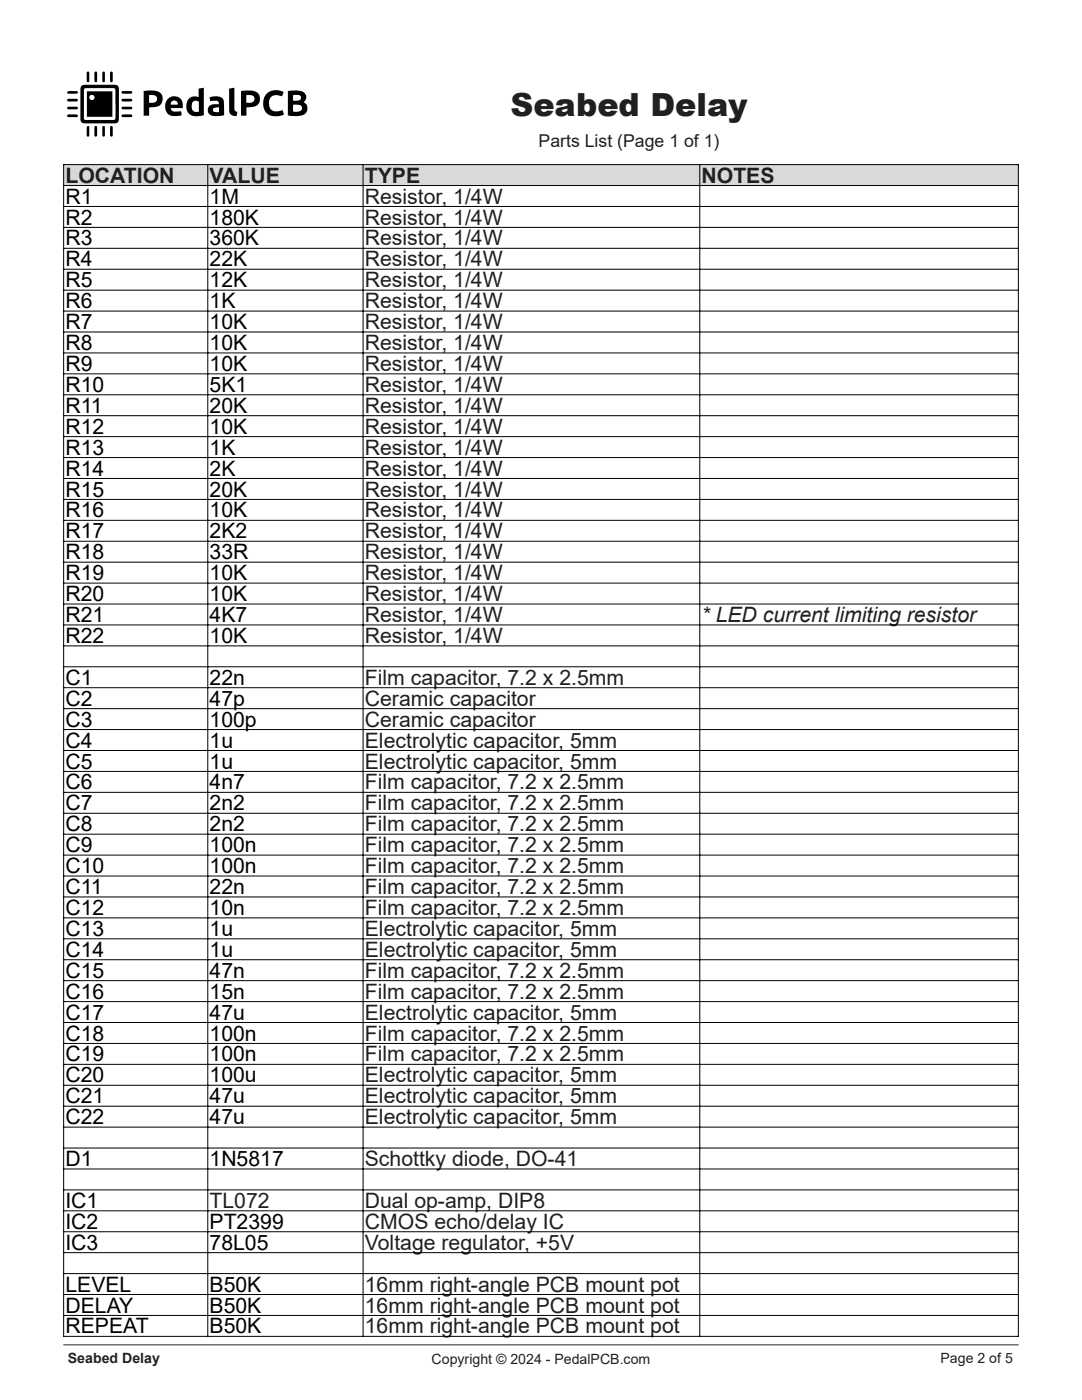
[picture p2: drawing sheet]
<svg xmlns="http://www.w3.org/2000/svg" width="216mm" height="279mm" viewBox="0 0 216 279" stroke-linecap="round" stroke-linejoin="round" font-family="sans-serif">
<path d="M12.7 268.4h190.5" fill="none" stroke="#231f20" stroke-width=".2"/>
<path d="M12.7 12.7v16.4h49.3v-16.4zM16.3 17.1a3.5 3.5 0 0 0-.3 2.2v3a3.4 3.4 0 0 0 .3 2.1 3.5 3.5 0 0 0 2.1 .2h3a3.5 3.5 0 0 0 2.1-.2l.2-.7v-5.4a.99 .99 0 0 0-.9-1.4h-4.4a3.5 3.5 0 0 0-2.1 .2zM57.4 18.2v4.8l1.6 .2a1.84 1.84 0 0 0 2.3-1.7 1.09 1.09 0 0 0-.7-1.1 1.31 1.31 0 0 0 .4-1.5 1.31 1.31 0 0 0-1.4-.8zM39.6 17.7v1.7a1.77 1.77 0 0 0-1.9 .3 1.77 1.77 0 0 0-.5 1.8 1.92 1.92 0 0 0 2.5 1.7l1-.2v-5.5zM28.7 18.2v4.9h1.1v-1.6l.2-.1a1.92 1.92 0 0 0 2.5-1.9 1.67 1.67 0 0 0-1.9-1.4zM48.1 18.2v4.9h1.1v-1.6a4.5 4.5 0 0 0 2.2-.6 1.7 1.7 0 0 0 .3-2 1.7 1.7 0 0 0-1.8-.8zM53.1 18.8a2.66 2.66 0 0 0-.3 3.2 2.66 2.66 0 0 0 3 1.2l.9-.4-.3-.8a1.79 1.79 0 0 1-2.6-.6l-.1-.3a1.58 1.58 0 0 1 .5-1.8 1.58 1.58 0 0 1 1.8-.1h.3l.3-.8a2.76 2.76 0 0 0-3.5 .4zM33.6 19.7a2.03 2.03 0 0 0-.4 2.5 2.03 2.03 0 0 0 2.4 .9l.6-.1-.1-.8-.9 .1a.86 .86 0 0 1-1.1-.7h2.4a1.78 1.78 0 0 0-.7-2.1 1.78 1.78 0 0 0-2.2 .2zM41.8 19.4l.2 .8 .8-.1a.64 .64 0 0 1 .9 .7 1.94 1.94 0 0 0-2.2 .8 1.21 1.21 0 0 0 1.4 1.6l1.8-.2v-2.2a1.44 1.44 0 0 0-2-1.6zM45.7 17.7v3.8a1.19 1.19 0 0 0 .3 1.3 1.19 1.19 0 0 0 1.2 .3l.2-.8a.59 .59 0 0 1-.6-.7v-4.1zM13.4 19.8v.3l.3 .2h1.5l.3-.3-.3-.3zM24.3 19.8v.3l.3 .2h1.5l.3-.3-.3-.3zM13.4 23v.3l.3 .1h1.5l.3-.3-.3-.3zM24.3 22.9v.4l.3 .1h1.5l.3-.3-.3-.3zM18.9 25.2l-.1 1.8 .3 .3 .2-.1 .1-.2v-1.5l-.1-.3zM18.9 14.3l-.1 1.8 .3 .3 .3-.3v-1.5l-.1-.3zM24.3 18.3v.3l.2 .1h1.6l.3-.3-.3-.2zM24.3 21.4v.3l.2 .1h1.6l.3-.3-.3-.2zM22.1 14.3l-.1 1.8 .2 .3 .3-.3v-1.5l-.1-.3zM22.1 25.2l-.1 1.8 .2 .3 .3-.3v-1.6l-.1-.2zM13.4 21.4v.3l.3 .1h1.5l.3-.2-.3-.3zM13.5 18.3l-.1 .3 .3 .1h1.5l.3-.3-.3-.2zM20.5 14.3l-.1 1.8 .3 .3 .2-.3v-1.5l-.1-.3zM17.4 25.2l-.1 1.8 .3 .3 .2-.3v-1.6l-.1-.2zM17.4 14.3l-.1 1.8 .3 .3 .2-.3v-1.5l-.1-.3zM20.5 25.2l-.1 1.8 .3 .3 .2-.3v-1.6l-.1-.2z" fill-rule="evenodd" fill="#fff"/>
<g fill="#000">
<path d="M13.5 18.3l1.7-.1 .3 .2-.3 .3h-1.5l-.3-.1z" fill-rule="evenodd"/>
<path d="M17.4 14.3h.3l.1 .3v1.5l-.2 .3-.3-.3z" fill-rule="evenodd"/>
<path d="M18.9 14.3h.4l.1 .3v1.5l-.3 .3-.3-.3z" fill-rule="evenodd"/>
<path d="M20.5 14.3h.3l.1 .3v1.5l-.2 .3-.3-.3z" fill-rule="evenodd"/>
<path d="M22.1 14.3h.3l.1 .3v1.5l-.3 .3-.2-.3z" fill-rule="evenodd"/>
<path d="M24.3 19.8l1.8-.1 .3 .3-.3 .3h-1.5l-.3-.2z" fill-rule="evenodd"/>
<path d="M24.3 18.3l1.8-.1 .3 .2-.3 .3h-1.6l-.2-.1z" fill-rule="evenodd"/>
<path d="M28.7 18.2l.2-.1a5.1 5.1 0 0 1 3 .4 1.71 1.71 0 0 1 .4 2 1.71 1.71 0 0 1-2 .9l-.5 .1v1.6h-1.1zM29.8 19v1.5a1.44 1.44 0 0 0 1.5-.5 .77 .77 0 0 0-.2-.8 .77 .77 0 0 0-.8-.2z" fill-rule="evenodd"/>
<path d="M39.6 17.7l1.1-.2v5.5a2.72 2.72 0 0 1-3.3-.7 2.21 2.21 0 0 1 1-3l1.2 .1zM38.5 20.3a1.19 1.19 0 0 0 .6 2h.5v-2a.78 .78 0 0 0-1.1 0z" fill-rule="evenodd"/>
<path d="M45.7 17.7l1.1-.2v4.1a.59 .59 0 0 0 .6 .7l-.2 .8a1.19 1.19 0 0 1-1.2-.3 1.19 1.19 0 0 1-.3-1.3z" fill-rule="evenodd"/>
<path d="M48.1 18.2l.2-.1a4.9 4.9 0 0 1 3.2 .5 1.7 1.7 0 0 1 .2 2 1.7 1.7 0 0 1-1.8 .8l-.7 .1v1.6h-1.1zM49.2 19v1.5a1.06 1.06 0 0 0 1.5-1 1.38 1.38 0 0 0-1.5-.5z" fill-rule="evenodd"/>
<path d="M57.4 18.2l1.7-.2a1.65 1.65 0 0 1 2 1.4l-.1 .4-.4 .6a1.41 1.41 0 0 1 .7 1.6 1.41 1.41 0 0 1-1.3 1.1l-1 .1-1.6-.2zM58.5 20.9v1.3l.7 .1a.74 .74 0 0 0 .9-.3 .74 .74 0 0 0 0-.9l-.6-.2zM58.6 19l-.1 .9a1.42 1.42 0 0 0 1.5-.2 .67 .67 0 0 0-.2-.7 .67 .67 0 0 0-.7-.1z" fill-rule="evenodd"/>
<path d="M13.4 21.4l1.8-.1 .3 .3-.3 .2h-1.5l-.3-.1z" fill-rule="evenodd"/>
<path d="M13.4 23l1.8-.2 .3 .3-.3 .3h-1.5l-.3-.1z" fill-rule="evenodd"/>
<path d="M13.4 19.8l1.8-.1 .3 .3-.3 .3h-1.5l-.3-.2z" fill-rule="evenodd"/>
<path d="M17.4 25.2h.3l.1 .2v1.6l-.2 .3-.3-.3z" fill-rule="evenodd"/>
<path d="M18.9 25.2h.4l.1 .3v1.5l-.1 .2-.2 .1-.3-.3z" fill-rule="evenodd"/>
<path d="M20.5 25.2h.3l.1 .2v1.6l-.2 .3-.3-.3z" fill-rule="evenodd"/>
<path d="M22.1 25.2h.3l.1 .2v1.6l-.3 .3-.2-.3z" fill-rule="evenodd"/>
<path d="M16.3 17.1a3.5 3.5 0 0 1 2.1-.2h3a3.6 3.6 0 0 1 2.1 .2l.2 .7v5.4a.99 .99 0 0 1-.9 1.4h-4.4a3.5 3.5 0 0 1-2.1-.2 3.4 3.4 0 0 1-.3-2.1v-3a3.5 3.5 0 0 1 .3-2.2zM16.9 17.7l-.1 .3v5.8l.4 .1h5.6l.2-.3v-5.8l-.4-.2z" fill-rule="evenodd"/>
<path d="M24.3 21.4l1.8-.1 .3 .2-.3 .3h-1.6l-.2-.1z" fill-rule="evenodd"/>
<path d="M24.3 22.9l1.8-.1 .3 .3-.3 .3h-1.5l-.3-.1z" fill-rule="evenodd"/>
<path d="M33.6 19.7a1.78 1.78 0 0 1 2.2-.2 1.78 1.78 0 0 1 .7 2.1h-2.4a1 1 0 0 0 1.4 .7l.6-.1 .1 .7a2.8 2.8 0 0 1-2.8-.3 2.32 2.32 0 0 1 .2-2.9zM34.2 20.3l-.1 .5h1.4a.7 .7 0 0 0-.5-.7 .7 .7 0 0 0-.8 .2z" fill-rule="evenodd"/>
<path d="M41.8 19.4a2.18 2.18 0 0 1 2.8 .6l.1 3a3.7 3.7 0 0 1-2.9-.2 1.24 1.24 0 0 1-.1-1.5 1.24 1.24 0 0 1 1.4-.5h.6a.74 .74 0 0 0-.4-.7 .74 .74 0 0 0-.8 0l-.5 .1zM42.6 21.6l-.1 .1a.41 .41 0 0 0 .3 .6l.9 .1v-.9z" fill-rule="evenodd"/>
<path d="M53.1 18.8a2.76 2.76 0 0 1 3.5-.4l-.3 .8h-.3a1.67 1.67 0 0 0-2.3 .7 1.67 1.67 0 0 0 .9 2.3h.7l1.1-.2 .3 .8a2.7 2.7 0 0 1-4.1-1.5v-1.3z" fill-rule="evenodd"/>
</g>
<g fill="#fff">
<path d="M16.9 17.7l5.7-.1 .4 .2v5.8l-.2 .3h-5.6l-.4-.1v-5.8zM17.3 18.2v5.1h5.1v-5.1z" fill-rule="evenodd"/>
<path d="M58.5 20.9h.7a.74 .74 0 0 1 .8 .2 .74 .74 0 0 1 .1 .9l-.5 .2h-1.1z" fill-rule="evenodd"/>
<path d="M58.6 19l.5-.1a.64 .64 0 0 1 .7 .2 .64 .64 0 0 1 .1 .8l-1.4 .1z" fill-rule="evenodd"/>
<path d="M38.5 20.3a.72 .72 0 0 1 1.1 .1v1.9a1.03 1.03 0 0 1-1.1-.2 1.03 1.03 0 0 1-.2-1.1z" fill-rule="evenodd"/>
<path d="M29.8 19h.5a.78 .78 0 0 1 1 .8 .78 .78 0 0 1-1.1 .7h-.4z" fill-rule="evenodd"/>
<path d="M49.2 19h.5a.79 .79 0 0 1 1 .8 .79 .79 0 0 1-1 .7h-.5z" fill-rule="evenodd"/>
<path d="M34.2 20.3a.7 .7 0 0 1 .8-.2 .7 .7 0 0 1 .5 .7h-1.4z" fill-rule="evenodd"/>
<path d="M42.6 21.6l1.1-.1v.9l-.9-.1a.42 .42 0 0 1-.3-.3 .42 .42 0 0 1 .1-.4z" fill-rule="evenodd"/>
</g>
<path d="M17.3 18.2v5.1h5.1v-5.1zM17.9 19.4a.49 .49 0 0 0 .9 0 .49 .49 0 0 0-.9 0z" fill-rule="evenodd" fill="#000"/>
<circle cx="18.3" cy="19.4" r=".49" fill="#fff"/>
<path d="M12.7 32.9h190.5v4.1h-190.5z" fill-rule="evenodd" fill="#d9d9d9"/>
<path d="M139.6 112.2v54.3h63.6v-54.3zM139.6 170.7v4.1h63.6v-4.1z" fill-rule="evenodd" fill="#fff"/>
<g fill="none" stroke="#000" stroke-width=".2">
<path d="M12.7 32.8v234M12.7 32.9h190.5M12.7 37h190.5M41.5 32.9v233.8M72.4 32.9v233.8M139.6 32.9v233.8M203.2 32.8v234M12.7 41.2h190.5M12.7 45.4h190.5M12.7 49.6h190.5M12.7 53.7h190.5M12.7 57.9h190.5"/>
<path d="M12.7 62.1h190.5M12.7 66.3h190.5M12.7 70.4h190.5M12.7 74.6h190.5M12.7 78.8h190.5M12.7 83h190.5M12.7 87.1h190.5M12.7 91.3h190.5M12.7 95.5h190.5M12.7 99.7h190.5M12.7 103.8h190.5M12.7 108h190.5"/>
<path d="M12.7 112.2h190.5M12.7 116.4h190.5M12.7 120.5h190.5M12.7 124.7h190.5M12.7 128.9h190.5M12.7 133.1h190.5M12.7 137.2h190.5M12.7 141.4h190.5M12.7 145.6h190.5M12.7 149.8h190.5M12.7 154h190.5M12.7 158.1h190.5"/>
<path d="M12.7 162.3h190.5M12.7 166.5h190.5M12.7 170.7h190.5M12.7 174.8h190.5M12.7 179h190.5M12.7 183.2h190.5M12.7 187.4h190.5M12.7 191.5h190.5M12.7 195.7h190.5M12.7 199.9h190.5M12.7 204.1h190.5M12.7 208.2h190.5"/>
<path d="M12.7 212.4h190.5M12.7 216.6h190.5M12.7 220.8h190.5M12.7 224.9h190.5M12.7 229.1h190.5M12.7 233.3h190.5M12.7 237.5h190.5M12.7 241.6h190.5M12.7 245.8h190.5M12.7 250h190.5M12.7 254.2h190.5M12.7 258.3h190.5"/>
<path d="M12.7 262.5h190.5M12.7 266.7h190.5"/>
</g>
<text font-size="6.3" fill="#231f20" x="101.8" y="23.1">Seabed Delay</text>
<g font-size="4.2" fill="#231f20">
<text x="13.1" y="36.5">LOCATION</text>
<text x="41.8" y="36.5">VALUE</text>
<text x="72.8" y="36.5">TYPE</text>
<text x="72.8" y="40.6">Resistor, 1/4W</text>
<text x="140" y="36.5">NOTES</text>
<text x="72.8" y="44.8">Resistor, 1/4W</text>
<text x="72.8" y="49">Resistor, 1/4W</text>
<text x="72.8" y="53.2">Resistor, 1/4W</text>
<text x="72.8" y="57.3">Resistor, 1/4W</text>
<text x="72.8" y="61.5">Resistor, 1/4W</text>
<text x="72.8" y="65.7">Resistor, 1/4W</text>
<text x="72.8" y="69.9">Resistor, 1/4W</text>
<text x="72.8" y="74">Resistor, 1/4W</text>
<text x="72.8" y="78.2">Resistor, 1/4W</text>
<text x="72.8" y="82.4">Resistor, 1/4W</text>
<text x="72.8" y="86.6">Resistor, 1/4W</text>
<text x="72.8" y="90.7">Resistor, 1/4W</text>
<text x="72.8" y="94.9">Resistor, 1/4W</text>
<text x="72.8" y="99.1">Resistor, 1/4W</text>
<text x="72.8" y="103.3">Resistor, 1/4W</text>
<text x="72.8" y="107.4">Resistor, 1/4W</text>
<text x="72.8" y="111.6">Resistor, 1/4W</text>
<text x="72.8" y="115.8">Resistor, 1/4W</text>
<text x="72.8" y="120">Resistor, 1/4W</text>
<text x="72.8" y="124.1">Resistor, 1/4W</text>
<text x="140" y="124.1">* LED current limiting resistor</text>
<text x="72.8" y="128.3">Resistor, 1/4W</text>
<text x="72.8" y="136.7">Film capacitor, 7.2 x 2.5mm</text>
<text x="72.8" y="140.9">Ceramic capacitor</text>
<text x="72.8" y="145">Ceramic capacitor</text>
<text x="72.8" y="149.2">Electrolytic capacitor, 5mm</text>
<text x="72.8" y="153.4">Electrolytic capacitor, 5mm</text>
<text x="72.8" y="157.6">Film capacitor, 7.2 x 2.5mm</text>
<text x="72.8" y="161.7">Film capacitor, 7.2 x 2.5mm</text>
<text x="72.8" y="165.9">Film capacitor, 7.2 x 2.5mm</text>
<text x="72.8" y="170.1">Film capacitor, 7.2 x 2.5mm</text>
<text x="72.8" y="174.3">Film capacitor, 7.2 x 2.5mm</text>
<text x="72.8" y="178.4">Film capacitor, 7.2 x 2.5mm</text>
<text x="72.8" y="182.6">Film capacitor, 7.2 x 2.5mm</text>
<text x="72.8" y="186.8">Electrolytic capacitor, 5mm</text>
<text x="72.8" y="191">Electrolytic capacitor, 5mm</text>
<text x="72.8" y="195.1">Film capacitor, 7.2 x 2.5mm</text>
<text x="72.8" y="199.3">Film capacitor, 7.2 x 2.5mm</text>
<text x="72.8" y="203.5">Electrolytic capacitor, 5mm</text>
<text x="72.8" y="207.7">Film capacitor, 7.2 x 2.5mm</text>
<text x="72.8" y="211.8">Film capacitor, 7.2 x 2.5mm</text>
<text x="72.8" y="216">Electrolytic capacitor, 5mm</text>
<text x="72.8" y="220.2">Electrolytic capacitor, 5mm</text>
<text x="72.8" y="224.4">Electrolytic capacitor, 5mm</text>
<text x="72.8" y="232.7">Schottky diode, DO-41</text>
<text x="41.8" y="241.1">TL072</text>
<text x="72.8" y="241.1">Dual op-amp, DIP8</text>
<text x="72.8" y="245.2">CMOS echo/delay IC</text>
<text x="72.8" y="249.4">Voltage regulator, +5V</text>
<text x="72.8" y="257.8">16mm right-angle PCB mount pot</text>
<text x="72.8" y="262">16mm right-angle PCB mount pot</text>
<text x="72.8" y="266.1">16mm right-angle PCB mount pot</text>
</g>
<g font-size="4.2">
<text x="13.1" y="40.6">R1</text>
<text x="41.8" y="40.6">1M</text>
<text x="13.1" y="44.8">R2</text>
<text x="41.8" y="44.8">180K</text>
<text x="13.1" y="49">R3</text>
<text x="13.1" y="53.2">R4</text>
<text x="41.8" y="49">360K</text>
<text x="41.8" y="53.2">22K</text>
<text x="13.1" y="57.3">R5</text>
<text x="41.8" y="57.3">12K</text>
<text x="13.1" y="61.5">R6</text>
<text x="13.1" y="65.7">R7</text>
<text x="41.8" y="61.5">1K</text>
<text x="41.8" y="65.7">10K</text>
<text x="13.1" y="69.9">R8</text>
<text x="41.8" y="69.9">10K</text>
<text x="13.1" y="74">R9</text>
<text x="41.8" y="74">10K</text>
<text x="13.1" y="78.2">R10</text>
<text x="13.1" y="82.4">R11</text>
<text x="41.8" y="78.2">5K1</text>
<text x="41.8" y="82.4">20K</text>
<text x="13.1" y="86.6">R12</text>
<text x="41.8" y="86.6">10K</text>
<text x="13.1" y="90.7">R13</text>
<text x="13.1" y="94.9">R14</text>
<text x="41.8" y="90.7">1K</text>
<text x="41.8" y="94.9">2K</text>
<text x="13.1" y="99.1">R15</text>
<text x="41.8" y="99.1">20K</text>
<text x="13.1" y="103.3">R16</text>
<text x="13.1" y="107.4">R17</text>
<text x="41.8" y="103.3">10K</text>
<text x="41.8" y="107.4">2K2</text>
<text x="13.1" y="111.6">R18</text>
<text x="41.8" y="111.6">33R</text>
<text x="13.1" y="115.8">R19</text>
<text x="13.1" y="120">R20</text>
<text x="41.8" y="115.8">10K</text>
<text x="41.8" y="120">10K</text>
<text x="13.1" y="124.1">R21</text>
<text x="41.8" y="124.1">4K7</text>
<text x="13.1" y="128.3">R22</text>
<text x="41.8" y="128.3">10K</text>
<text x="13.1" y="136.7">C1</text>
<text x="41.8" y="136.7">22n</text>
<text x="13.1" y="140.9">C2</text>
<text x="41.8" y="140.9">47p</text>
<text x="13.1" y="145">C3</text>
<text x="13.1" y="149.2">C4</text>
<text x="41.8" y="145">100p</text>
<text x="41.8" y="149.2">1u</text>
<text x="13.1" y="153.4">C5</text>
<text x="41.8" y="153.4">1u</text>
<text x="13.1" y="157.6">C6</text>
<text x="13.1" y="161.7">C7</text>
<text x="41.8" y="157.6">4n7</text>
<text x="41.8" y="161.7">2n2</text>
<text x="13.1" y="165.9">C8</text>
<text x="41.8" y="165.9">2n2</text>
<text x="13.1" y="170.1">C9</text>
<text x="41.8" y="170.1">100n</text>
<text x="13.1" y="174.3">C10</text>
<text x="13.1" y="178.4">C11</text>
<text x="41.8" y="174.3">100n</text>
<text x="41.8" y="178.4">22n</text>
<text x="13.1" y="182.6">C12</text>
<text x="41.8" y="182.6">10n</text>
<text x="13.1" y="186.8">C13</text>
<text x="13.1" y="191">C14</text>
<text x="41.8" y="186.8">1u</text>
<text x="41.8" y="191">1u</text>
<text x="13.1" y="195.1">C15</text>
<text x="41.8" y="195.1">47n</text>
<text x="13.1" y="199.3">C16</text>
<text x="13.1" y="203.5">C17</text>
<text x="41.8" y="199.3">15n</text>
<text x="41.8" y="203.5">47u</text>
<text x="13.1" y="207.7">C18</text>
<text x="41.8" y="207.7">100n</text>
<text x="13.1" y="211.8">C19</text>
<text x="41.8" y="211.8">100n</text>
<text x="13.1" y="216">C20</text>
<text x="13.1" y="220.2">C21</text>
<text x="41.8" y="216">100u</text>
<text x="41.8" y="220.2">47u</text>
<text x="13.1" y="224.4">C22</text>
<text x="41.8" y="224.4">47u</text>
<text x="13.1" y="232.7">D1</text>
<text x="41.8" y="232.7">1N5817</text>
<text x="13.1" y="241.1">IC1</text>
<text x="13.1" y="245.2">IC2</text>
<text x="41.8" y="245.2">PT2399</text>
<text x="13.1" y="249.4">IC3</text>
<text x="41.8" y="249.4">78L05</text>
<text x="13.1" y="257.8">LEVEL</text>
<text x="41.8" y="257.8">B50K</text>
<text x="13.1" y="262">DELAY</text>
<text x="41.8" y="262">B50K</text>
<text x="13.1" y="266.1">REPEAT</text>
<text x="41.8" y="266.1">B50K</text>
</g>
<text font-size="3.5" fill="#231f20" x="107.5" y="29.3">Parts List (Page 1 of 1)</text>
<g font-size="2.8" fill="#231f20">
<text x="13.5" y="272">Seabed Delay</text>
<text x="86.1" y="272.2">Copyright © 2024 - PedalPCB.com</text>
<text x="187.7" y="272">Page 2 of 5</text>
</g>
</svg>
